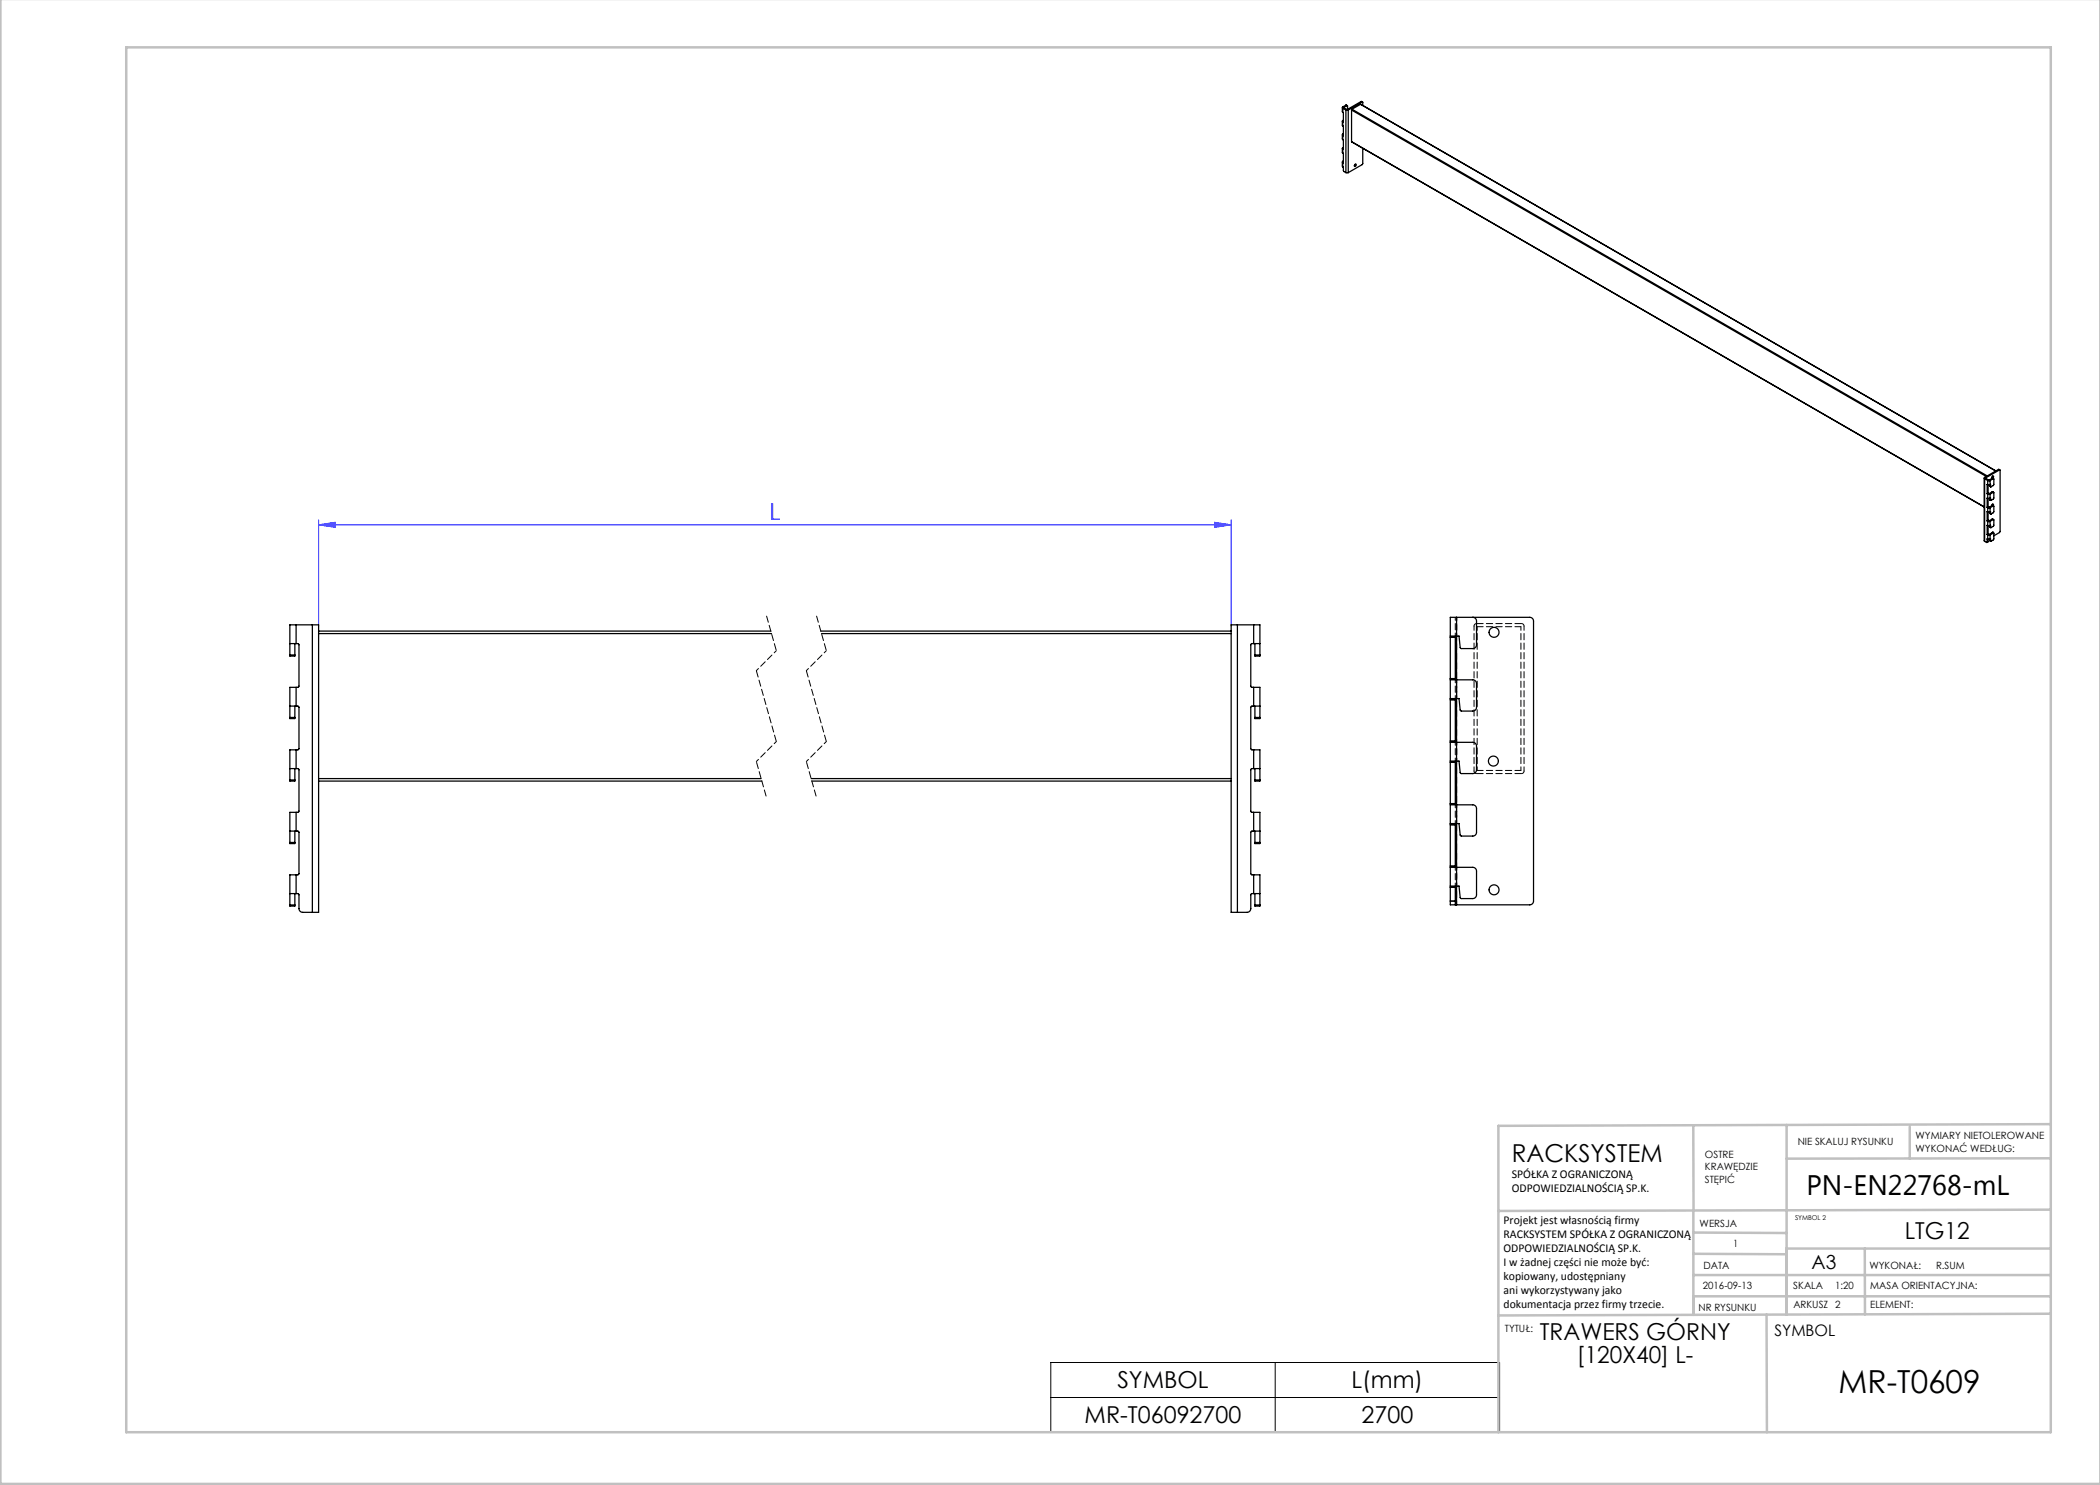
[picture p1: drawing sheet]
<svg xmlns="http://www.w3.org/2000/svg" width="420mm" height="297mm" viewBox="0 0 420 297" stroke-linecap="round" stroke-linejoin="round" font-family="sans-serif">
<path d="M63.7 105l3.3-.5v1zM63.7 104v21.2M63.7 105h182.5M242.9 104.5l3.3 .5-3.3 .5zM246.2 104v21.2" fill="none" stroke="#00f" stroke-width=".2"/>
<path d="M210.2 272.5h89.7v14h-89.7zM210.2 279.5h89.7M255 272.5v14" fill="none" stroke="#000" stroke-width=".2"/>
<path d="M153.3 123l2 7.1M163.3 123l2 7.1M151.3 152.3l2 7.1M161.3 152.3l2 7.1" fill="none" stroke="#000" stroke-width=".2" stroke-dasharray="1.3 .6" stroke-dashoffset="-.2"/>
<path d="M155.3 130.1l-4 4M165.3 130.1l-4 4M155.3 148.3l-4 4M165.3 148.3l-4 4" fill="none" stroke="#000" stroke-width=".2" stroke-dasharray="1.3 .6" stroke-dashoffset=".7"/>
<path d="M151.3 134.1l4 14.2M161.3 134.1l4 14.2" fill="none" stroke="#000" stroke-width=".2" stroke-dasharray="1.3 .6" stroke-dashoffset="-.1"/>
<g fill="none" stroke="#c0c0c0" stroke-width=".5">
<path d="M.1 -.1v296.9h419.9M25.2 9.5h385v276.9h-385zM338.7 225.2v16.9M357.3 225v37.9M382 225.4v6.3M410.1 224.8l-110.4 .4v61.2M410.1 231.7h-52.8M338.7 259.3h71.5M338.7 255h71.5M338.7 250.8l18.6 .1M338.7 246.5l18.6 .1M338.7 242.1v20.9"/>
<path d="M373 249.7v13.2M410.1 241.9l-110.4 .3M410.2 249.7h-52.9v13.2M353.3 262.9l.1 23.5M410.2 262.7l-110.5 .4"/>
</g>
<path d="M63.7 105l3.3-.5v1zM242.9 104.5l3.3 .5-3.3 .5z" fill="#00f"/>
<g fill="none" stroke="#000" stroke-width=".25">
<path d="M268.5 21.5l.1 1M268.5 24.2l.1 1M268.5 27l.1 .9M268.5 29.7l.1 .9M268.5 32.4l.1 1M268.6 33.4l.1 .8 .5 .3M268.6 30.6l.1 .2v1.7M268.6 27.9l.1 .1v1.8M268.6 25.2l.1 .1v1.8M268.6 22.5l.1 .1v1.8M268.6 21.4v.3M268.6 24.1v.3"/>
<path d="M268.6 26.8v.3M268.6 29.5v.3M268.6 32.3v.2M268.6 26.8l.1 .1M268.6 29.5l.1 .1M268.6 21.4l.2 .1M268.6 21.7v.8M268.6 24.4v.8M268.6 27.1v.8M268.6 29.8v.8M268.6 32.5v.9M268.6 32.5v.1"/>
<path d="M268.6 29.8v.1M268.6 27.1h.1M268.6 24.4h.1M268.6 21.7l.6 .3M268.6 24.1l.1 .1M268.6 32.3h.1M268.6 29.9h.1M268.7 32.5l-.1 .1M268.7 27.1h-.1M268.7 24l-.1 .1M268.7 26.8h-.1M268.7 29.5h-.1"/>
<path d="M268.7 32.2l-.1 .1M268.7 24.4h-.1M268.7 24.3l-.1 .1M268.7 27l-.1 .1M268.7 29.8l-.1 .1M268.7 29.8h-.1M268.7 32.5h-.1M268.8 21.5h.1M268.8 21.5l-.2 .2M268.8 21.5l.6 .4M269.2 21l.3 .1M269.2 21l-.6 .4"/>
<path d="M269.2 21l.2 .1M269.2 22h.5M269.2 34.5h.5M269.2 22v12.5M269.4 21.1l.1 .1v.7M269.4 21.1l-.6 .4M269.4 21.9h.1M269.4 21.9l-.2 .1M269.5 21.9l.2 .1M269.7 22v12.5M270.3 28.3l126.5 73.1M270.3 22v6.3"/>
<path d="M270.3 22l127 73.3M270.4 21.8l-.1 .2M270.4 21.8l127 73.4M271 32.9l.1-.1a.2 .2 0 0 1 .1 .3 .2 .2 0 0 1-.3 .1zM271.1 32.8l-.2 .4M272.1 20.9l127.1 73.3M272.1 20.9l-1.7 .9M272.1 20.9l127 73.3M272.2 20.3l.3 .1M272.2 20.3l-2.7 1.6M272.2 20.3l.2 .1M272.4 20.4l.2 .1v.6"/>
<path d="M272.4 20.4l-2.7 1.6M272.6 29.7l-.1 3.1-2.8 1.7M396.8 95.6l.1 12.7M396.9 95.5v.3M396.9 95.5l.2 .1M396.9 95.8l.6 .3M396.9 95.8v12.5M397.1 95.6h.1M397.1 95.6l-.2 .2M397.1 95.6l.6 .4M397.4 98.7l.1 .1M397.4 96.9v1.8"/>
<path d="M397.4 99.6v1.8M397.5 96.9h-.1M397.5 99.6h-.1M397.5 96.9h.1M397.5 98.8h.1M397.5 99.6h.1M397.5 96.1h.5M397.5 96.9h.5M397.5 98.8h.5M397.5 99.6h.5M397.5 96.1v.8M397.5 98.8v.8"/>
<path d="M397.6 98.6l.1 .1M397.6 98.6l-.2 .1M397.6 97v1.6M397.6 99.7v1.6M397.7 98.7l-.2 .1M397.7 98.7h.1M397.7 96h.1M397.7 96l-.2 .1M397.8 96l.2 .1M397.8 98.7l.2 .1M397.9 97l.1 .2M397.9 99.7l.1 .3"/>
<path d="M398 97.2l.2 .2M398 100l.2 .1M398 97.2l.2 .1M398 96.1v.8M398 98.8v.8M398 96.9h.1l.1 .4M398 99.6h.1l.1 .5M398.3 95.5a.24 .24 0 0 1 .1-.3 .24 .24 0 0 1 .4 .2 .24 .24 0 0 1-.3 .2M398.3 95.5l.1 .2M398.4 98.4l.3 .1M398.4 95.6l.2 .2M398.4 95.6l-.6 .4"/>
<path d="M398.4 98.4l.2 .1M398.4 98.4l-.6 .3M398.5 95.2l-.2 .3M398.5 95.6h-.1M398.5 95.6l.2 .1M398.6 95.8h.2v1.1l-.6 .4M398.6 98.5h.2v1.2l-.6 .4M398.6 95.8l-.6 .3M398.6 98.5l-.6 .3M399.7 93.9l.3 .1M399.7 93.9l.2 .1M399.7 93.9l-2.8 1.6"/>
<path d="M399.9 94l.1 .1v12.2l-1.2 .9M399.9 94l-2.8 1.6M396.9 108.3l.4 .2 .1-.1M397.4 101.4l.1 .1M397.4 104.2h.1M397.4 106.9l.1 .1M397.4 102.4v1.8M397.4 105.1v1.8M397.4 107.8v.6M397.5 102.3l-.1 .1M397.5 105.1h-.1M397.5 107.8h-.1"/>
<path d="M397.5 101.5v.1M397.5 102.3v.1M397.5 104.2v.1M397.5 105.1h.1M397.5 107h.1M397.5 107.8h.1M397.5 101.6h.5M397.5 102.4h.5M397.5 104.3h.5M397.5 105.1h.5M397.5 107h.5M397.5 107.8h.5"/>
<path d="M397.5 101.6v.8M397.5 104.3v.8M397.5 107v.8M397.6 101.3l.1 .1M397.6 104l.1 .1M397.6 106.8l.1 .1M397.6 108.3l-.2 .2M397.6 102.4v1.6M397.6 105.1v1.7M397.6 107.8v.5M397.6 101.3l-.2 .1M397.6 104l-.2 .2"/>
<path d="M397.6 106.8l-.2 .1M397.6 108.3l-.2 .1M397.7 101.4l-.2 .1M397.7 101.4h.1M397.7 104.1l-.2 .1M397.7 104.1v.1M397.7 106.9l-.2 .1M397.7 106.9h.1M397.7 104.2h.1M397.7 101.4l-.2 .2M397.7 104.2l-.2 .1M397.8 101.4l.2 .2"/>
<path d="M397.8 104.2l.2 .1M397.8 106.9l.2 .1M397.9 102.4l.1 .3M397.9 105.1l.1 .3M397.9 107.8l.1 .3M398 102.7h.1M398 105.4h.1M398 108.1h.1M398 102.7l.2 .1M398 105.4l.2 .1M398 108.1l.2 .2M398 101.6v.8"/>
<path d="M398 104.3v.8M398 107v.8M398 102.4l.1-.1 .1 .5M398 107.8h.1l.1 .4M398.4 106.6l.2-.2 .1 .2M398.4 101.1l.3 .1M398.4 103.8l.3 .1M398.4 106.5l.3 .1M398.4 101.1l.2 .1M398.4 101.1l-.6 .3M398.4 103.8l.2 .1M398.4 103.8l-.6 .4"/>
<path d="M398.4 106.5l.2 .1M398.4 106.5l-.6 .4M398.5 100.8l-.2 .4M398.5 106.4v.1M398.6 101.2l.2 .1v1.1l-.6 .4M398.6 103.9l.2 .1-.1 1.2-.5 .3-.1-.5-.1 .1M398.6 106.6l.2 .1v1.1l-.6 .4M398.6 101.2l-.6 .4M398.6 103.9l-.6 .4M398.6 106.6l-.6 .4M398.6 101.1l.1-.2a.22 .22 0 0 0-.3 0 .22 .22 0 0 0-.1 .3M58 128.7h1.2"/>
<path d="M58 131v.2h1v-.2M58 131h1M59 128.7v2.3M59.2 125h-1.2v6M59.2 137.5h-1.2v6M59.2 128.7h.4l.2 .3v8.2l-.2 .2-.4 .1M59.2 125h3.3M59.2 125v3.7M59.2 137.5v3.7M62.5 125h1.2v57.5h-1.2M62.5 125v57.5M63.7 126.7h90.6"/>
<path d="M63.7 126.2h90.5M164.2 126.2h82M164.3 126.7h81.9M247.5 125h-1.3v57.5h1.3M247.5 125v57.5M247.5 125h3.2M250.7 128.7h-.4l-.1 .3v8.2l.1 .2 .4 .1M250.7 128.7h1.3M250.7 125h1.3v6M250.7 137.5h1.3v6M250.7 125v3.7M250.7 137.5v3.7"/>
<path d="M251 131v.2h1v-.2M251 128.7v2.3M251 131h1M290.1 136h4.5a.75 .75 0 0 1 .7 .7v4.8a.75 .75 0 0 1-.7 .7h-2.4l-.4-2.5h-1.7M290.1 127.2v.3M290.1 135.7v.3M290.1 139.7v.3M290.1 127.5v8.2M290.1 136v3.7M290.1 140v8.2M290.1 127.5h1M290.1 135.7h1"/>
<path d="M290.1 140h1M291.1 127.2v.3M291.1 135.7v.3M291.1 139.7v.3M291.1 127.5v8.2M291.1 140v8.2M291.3 123.5h-1.2v3.7M291.3 123.5h14.7a.75 .75 0 0 1 .7 .7v56a.75 .75 0 0 1-.7 .8h-14.7M291.3 123.5v57.5M294.6 123.5a.75 .75 0 0 1 .7 .7v4.8a.75 .75 0 0 1-.7 .7h-2.4l-.4-2.5h-1.7M58 141.2h1.2M58 153.7h1.2"/>
<path d="M58 156v.2h1v-.2M58 143.5v.2h1v-.2M58 156h1M58 143.5h1M59 141.2v2.3M59 153.7v2.3M59.2 150h-1.2v6M59.2 153.7h.4l.2 .3v8.2l-.2 .2-.4 .1M59.2 141.2h.4l.2 .3v8.2l-.2 .2-.4 .1M59.2 150v3.7M63.7 156.2h88.7M63.7 155.7h88.5"/>
<path d="M162.2 155.7h84M162.4 156.2h83.8M250.7 141.2h-.4l-.1 .3v8.2l.1 .2 .4 .1M250.7 153.7h-.4l-.1 .3v8.2l.1 .2 .4 .1M250.7 141.2h1.3M250.7 150h1.3v6M250.7 153.7h1.3M250.7 150v3.7M251 156v.2h1v-.2M251 143.5v.2h1v-.2M251 141.2v2.3M251 153.7v2.3"/>
<path d="M251 156h1M251 143.5h1M290.1 148.5h4.5a.75 .75 0 0 1 .7 .7v4.8a.75 .75 0 0 1-.7 .7h-2.4l-.4-2.5h-1.7M290.1 152.2v.3M290.1 148.2v.3M290.1 148.5v3.7M290.1 152.5v8.2M290.1 152.5h1M290.1 148.2h1M291.1 152.2v.3M291.1 148.2v.3M291.1 152.5v8.2"/>
<path d="M58 166.2h1.2M58 178.7h1.2M58 168.5v.2h1v-.2M58 168.5h1M59 166.2v2.3M59 178.7v2.3M59.2 162.5h-1.2v6M59.2 175h-1.2v6M59.2 178.7h.4l.2 .2v2.8a.75 .75 0 0 0 .7 .8h2M59.2 166.2h.4l.2 .3v8.2l-.2 .2-.4 .1M59.2 162.5v3.7M59.2 175v3.7"/>
<path d="M250.7 166.2h-.4l-.1 .3v8.2l.1 .2 .4 .1M250.7 178.7h-.4l-.1 .2v2.8a.75 .75 0 0 1-.8 .8h-1.9M250.7 178.7h1.3M250.7 175h1.3v6M250.7 166.2h1.3M250.7 162.5h1.3v6M250.7 162.5v3.7M250.7 175v3.7M251 168.5v.2h1v-.2M251 166.2v2.3M251 178.7v2.3M251 168.5h1"/>
<path d="M290.1 173.5h4.5a.75 .75 0 0 1 .7 .7v4.8a.75 .75 0 0 1-.7 .7h-2.4l-.4-2.5h-1.7M290.1 161h4.5a.75 .75 0 0 1 .7 .7v4.8a.75 .75 0 0 1-.7 .7h-2.4l-.4-2.5h-1.7M290.1 177.2v.3M290.1 173.2v.3M290.1 160.7v.3M290.1 164.7v.3M290.1 161v3.7M290.1 165v8.2M290.1 173.5v3.7M290.1 177.5v2.7M290.1 177.5h1M290.1 173.2h1"/>
<path d="M290.1 160.7h1M290.1 165h1M291.1 177.2v.3M291.1 173.2v.3M291.1 160.7v.3M291.1 164.7v.3M291.1 165v8.2M291.1 177.5v2.7M58 181v.2h1v-.2M58 181h1M251 181v.2h1v-.2M251 181h1"/>
<path d="M290.1 180.2v.8h1M290.1 180.2h1M291.1 180.2v.8M291.1 181h.2"/>
<circle cx="298.8" cy="126.5" r="1"/>
<circle cx="298.7" cy="152.2" r="1"/>
<circle cx="298.8" cy="178" r="1"/>
</g>
<path d="M291.1 136v3.7M291.1 123.5v3.7M291.3 136v3.7M291.3 123.5v3.7M291.1 148.5v3.7M291.3 148.5v3.7M291.1 173.5v3.7M291.1 161v3.7M291.3 173.5v3.7M291.3 161v3.7" fill="none" stroke="#000" stroke-width=".2" stroke-dasharray="1.3 .6" stroke-dashoffset=".7"/>
<g fill="none" stroke="#000" stroke-width=".2" stroke-dasharray="1.3 .6" stroke-dashoffset=".5">
<path d="M290.1 135.7h1M291.1 140h-1M291.1 127.5h-1M291.3 123.5v57.5M304.2 125.3v28.8M290.1 148.2h1M291.1 152.5h-1M295.4 154.1v-28.8M290.1 160.7h1M290.1 173.2h1M291.1 165h-1M291.1 177.5h-1"/>
<path d="M290.1 180.2h1"/>
</g>
<path d="M294.8 125.2l.2-.3 .3-.2M304.3 124.7l.4 .2 .1 .3M304.8 125.2v29M294.8 154.2v-29M295.3 154.7l-.3-.1-.2-.4M304.8 154.2l-.1 .4-.4 .1" fill="none" stroke="#000" stroke-width=".2" stroke-dasharray="1.3 .6" stroke-dashoffset=".4"/>
<path d="M295.3 124.7h9M304.3 154.7h-9" fill="none" stroke="#000" stroke-width=".2" stroke-dasharray="1.3 .6" stroke-dashoffset="-.1"/>
<path d="M295.4 125.3h8.8M304.2 154.1h-8.8" fill="none" stroke="#000" stroke-width=".2" stroke-dasharray="1.3 .6" stroke-dashoffset=".1"/>
<text font-size="6.3" x="367.7" y="278.5">MR-T0609</text>
<text font-size="5.6" x="361.3" y="239.1">PN-EN22768-mL</text>
<text font-size="4.9" x="302.4" y="232.4">RACKSYSTEM</text>
<text font-size="4.7" fill="#00f" x="153.9" y="104">L</text>
<g font-size="4.7">
<text x="380.9" y="247.8">LTG12</text>
<text x="308" y="268.1">TRAWERS GÓRNY</text>
<text x="315.4" y="272.6">[120X40] L-</text>
<text x="223.5" y="277.7">SYMBOL</text>
<text x="270.3" y="277.7">L(mm)</text>
<text x="216.9" y="284.7">MR-T06092700</text>
<text x="272.3" y="284.7">2700</text>
</g>
<text font-size="3.9" x="362.3" y="253.8">A3</text>
<text font-size="3.2" x="354.9" y="267.2">SYMBOL</text>
<g font-size="2.4">
<text x="302.4" y="235.6">SPÓŁKA Z OGRANICZONĄ</text>
<text x="302.4" y="238.4">ODPOWIEDZIALNOŚCIĄ SP.K.</text>
<text x="300.7" y="244.7">Projekt jest własnością firmy</text>
<text x="300.7" y="247.5">RACKSYSTEM SPÓŁKA Z OGRANICZONĄ</text>
<text x="300.7" y="250.3">ODPOWIEDZIALNOŚCIĄ SP.K.</text>
<text x="300.7" y="253.1">I w żadnej części nie może być:</text>
<text x="300.7" y="256">kopiowany, udostępniany</text>
<text x="300.7" y="258.8">ani wykorzystywany jako</text>
<text x="300.7" y="261.6">dokumentacja przez firmy trzecie.</text>
</g>
<g font-size="2">
<text x="383.1" y="227.9">WYMIARY NIETOLEROWANE</text>
<text x="341" y="231.6">OSTRE</text>
<text x="359.5" y="228.9">NIE SKALUJ RYSUNKU</text>
<text x="383.1" y="230.4">WYKONAĆ WEDŁUG:</text>
<text x="341" y="234.1">KRAWĘDZIE</text>
<text x="341" y="236.6">STĘPIĆ</text>
<text x="339.9" y="245.4">WERSJA</text>
<text x="346.6" y="249.5">1</text>
<text x="340.6" y="257.7">2016-09-13</text>
<text x="340.7" y="253.8">DATA</text>
<text x="358.7" y="257.7">SKALA</text>
<text x="367" y="257.7">1:20</text>
<text x="373.9" y="253.8">WYKONAŁ:</text>
<text x="374.1" y="257.7">MASA ORIENTACYJNA:</text>
<text x="387.2" y="253.8">R.SUM</text>
<text x="339.7" y="262.3">NR RYSUNKU</text>
<text x="358.7" y="261.7">ARKUSZ 2</text>
<text x="374.1" y="261.7">ELEMENT:</text>
<text x="301" y="266.4">TYTUŁ:</text>
</g>
<text font-size="1.3" x="359" y="244">SYMBOL 2</text>
</svg>
